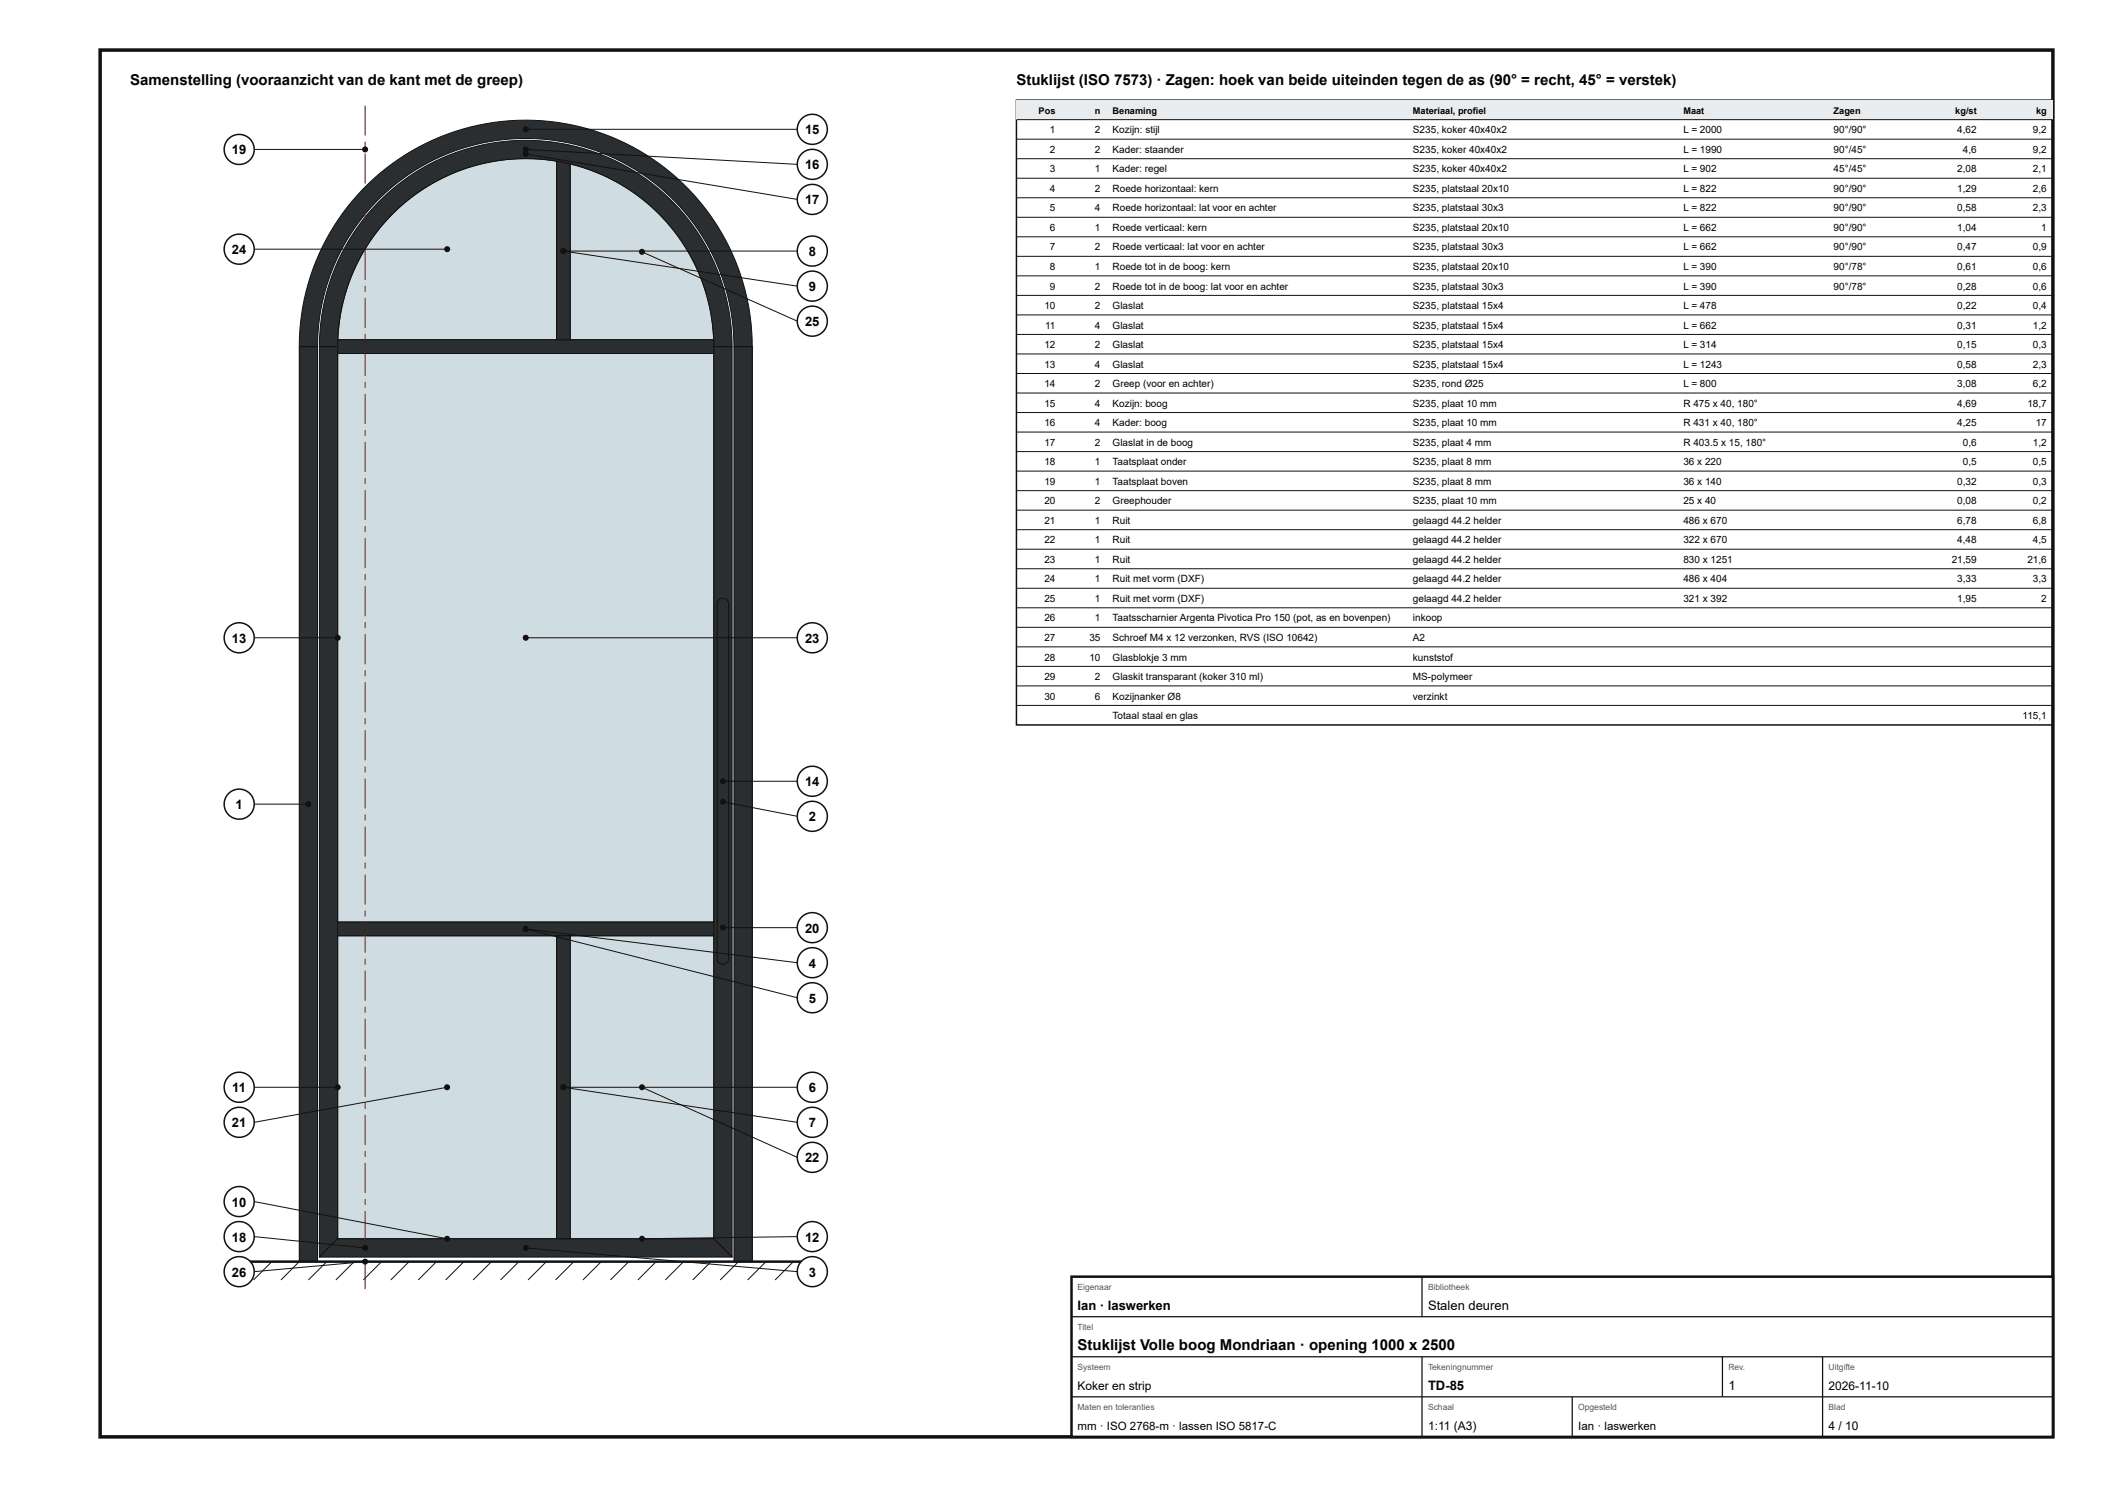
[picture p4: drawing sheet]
<svg xmlns="http://www.w3.org/2000/svg" width="420mm" height="297mm" viewBox="0 0 420 297" stroke-linecap="round" stroke-linejoin="round" font-family="sans-serif">
<path d="M20 10h390v277h-390z" fill="none" stroke="#111" stroke-width=".7" stroke-linecap="butt"/>
<path d="M67.4 186.9h43.7v60.5h-43.7z" fill="#cfdde3"/>
<path d="M67.4 186.9h43.7v60.5h-43.7z" fill="none" stroke="#111" stroke-width=".2"/>
<path d="M113.9 186.9h28.7v60.5h-28.7z" fill="#cfdde3"/>
<path d="M113.9 186.9h28.7v60.5h-28.7z" fill="none" stroke="#111" stroke-width=".2"/>
<path d="M67.4 70.6h75.2v113.6h-75.2z" fill="#cfdde3"/>
<path d="M67.4 70.6h75.2v113.6h-75.2z" fill="none" stroke="#111" stroke-width=".2"/>
<path d="M78.4 42.7a37.5 37.5 0 0 1 32.7-10.5v35.7h-43.6a37.5 37.5 0 0 1 10.9-25.2z" fill="#cfdde3"/>
<path d="M78.4 42.7a37.5 37.5 0 0 1 32.7-10.5v35.7h-43.6a37.5 37.5 0 0 1 10.9-25.2z" fill="none" stroke="#111" stroke-width=".2"/>
<path d="M113.9 32.7a37.6 37.6 0 0 1 28.6 35.2h-28.6z" fill="#cfdde3"/>
<path d="M113.9 32.7a37.6 37.6 0 0 1 28.6 35.2h-28.6z" fill="none" stroke="#111" stroke-width=".2"/>
<path d="M59.8 69.2h3.6v182.8h-3.6z" fill="#2b2e31"/>
<path d="M59.8 69.2h3.6v182.8h-3.6z" fill="none" stroke="#111" stroke-width=".2"/>
<path d="M146.6 69.2h3.6v182.8h-3.6z" fill="#2b2e31"/>
<path d="M146.6 69.2h3.6v182.8h-3.6z" fill="none" stroke="#111" stroke-width=".2"/>
<path d="M72.5 37.8a45.2 45.2 0 0 1 49.4-10.5 45.2 45.2 0 0 1 28.3 41.9h-3.6a41.6 41.6 0 0 0-41.6-41.5 41.6 41.6 0 0 0-41.6 41.5h-3.6a45.2 45.2 0 0 1 12.7-31.4z" fill="#2b2e31"/>
<path d="M72.5 37.8a45.2 45.2 0 0 1 49.4-10.5 45.2 45.2 0 0 1 28.3 41.9h-3.6a41.6 41.6 0 0 0-41.6-41.5 41.6 41.6 0 0 0-41.6 41.5h-3.6a45.2 45.2 0 0 1 12.7-31.4z" fill="none" stroke="#111" stroke-width=".2"/>
<path d="M63.8 69.2h3.6v178.2l-3.6 3.7z" fill="#2b2e31"/>
<path d="M63.8 69.2h3.6v178.2l-3.6 3.7z" fill="none" stroke="#111" stroke-width=".2"/>
<path d="M142.6 69.2h3.6v181.9l-3.6-3.7z" fill="#2b2e31"/>
<path d="M142.6 69.2h3.6v181.9l-3.6-3.7z" fill="none" stroke="#111" stroke-width=".2"/>
<path d="M67.4 247.4h75.2l3.6 3.7h-82.4z" fill="#2b2e31"/>
<path d="M67.4 247.4h75.2l3.6 3.7h-82.4z" fill="none" stroke="#111" stroke-width=".2"/>
<path d="M75.3 40.6a41.2 41.2 0 0 1 45.1-9.6 41.2 41.2 0 0 1 25.8 38.2h-3.6a37.6 37.6 0 0 0-37.6-37.5 37.6 37.6 0 0 0-37.6 37.5h-3.6a41.2 41.2 0 0 1 11.5-28.6z" fill="#2b2e31"/>
<path d="M75.3 40.6a41.2 41.2 0 0 1 45.1-9.6 41.2 41.2 0 0 1 25.8 38.2h-3.6a37.6 37.6 0 0 0-37.6-37.5 37.6 37.6 0 0 0-37.6 37.5h-3.6a41.2 41.2 0 0 1 11.5-28.6z" fill="none" stroke="#111" stroke-width=".2"/>
<path d="M67.4 184.2h75.2v2.7h-75.2z" fill="#2b2e31"/>
<path d="M67.4 184.2h75.2v2.7h-75.2z" fill="none" stroke="#111" stroke-width=".2"/>
<path d="M111.1 186.9h2.8v60.5h-2.8z" fill="#2b2e31"/>
<path d="M111.1 186.9h2.8v60.5h-2.8z" fill="none" stroke="#111" stroke-width=".2"/>
<path d="M67.4 67.9h75.2v2.7h-75.2z" fill="#2b2e31"/>
<path d="M67.4 67.9h75.2v2.7h-75.2z" fill="none" stroke="#111" stroke-width=".2"/>
<path d="M111.1 32.2l2.8 .5v35.2h-2.8z" fill="#2b2e31"/>
<path d="M111.1 32.2l2.8 .5v35.2h-2.8z" fill="none" stroke="#111" stroke-width=".2"/>
<path d="M72.8 251.5h.2v6h-.2zM72.8 249.1h.2v1.2h-.2zM72.8 241.9h.2v6h-.2zM72.8 239.5h.2v1.2h-.2zM72.8 232.3h.2v6h-.2zM72.8 229.9h.2v1.2h-.2zM72.8 222.7h.2v6h-.2zM72.8 220.3h.2v1.2h-.2zM72.8 213.1h.2v6h-.2zM72.8 210.7h.2v1.2h-.2zM72.8 203.5h.2v6h-.2zM72.8 201.1h.2v1.2h-.2zM72.8 193.9h.2v6h-.2zM72.8 191.5h.2v1.2h-.2zM72.8 184.3h.2v6h-.2zM72.8 181.9h.2v1.2h-.2zM72.8 174.7h.2v6h-.2zM72.8 172.3h.2v1.2h-.2zM72.8 165.1h.2v6h-.2zM72.8 162.7h.2v1.2h-.2zM72.8 155.5h.2v6h-.2zM72.8 153.1h.2v1.2h-.2zM72.8 145.9h.2v6h-.2zM72.8 143.5h.2v1.2h-.2zM72.8 136.3h.2v6h-.2zM72.8 133.9h.2v1.2h-.2zM72.8 126.7h.2v6h-.2zM72.8 124.3h.2v1.2h-.2zM72.8 117.1h.2v6h-.2zM72.8 114.7h.2v1.2h-.2zM72.8 107.5h.2v6h-.2zM72.8 105.1h.2v1.2h-.2zM72.8 97.9h.2v6h-.2zM72.8 95.5h.2v1.2h-.2zM72.8 88.3h.2v6h-.2zM72.8 85.9h.2v1.2h-.2zM72.8 78.7h.2v6h-.2zM72.8 76.3h.2v1.2h-.2zM72.8 69.1h.2v6h-.2zM72.8 66.7h.2v1.2h-.2zM72.8 59.5h.2v6h-.2zM72.8 57.1h.2v1.2h-.2zM72.8 49.9h.2v6h-.2zM72.8 47.5h.2v1.2h-.2zM72.8 40.3h.2v6h-.2zM72.8 37.9h.2v1.2h-.2zM72.8 30.7h.2v6h-.2zM72.8 28.3h.2v1.2h-.2zM72.8 21.1h.2v6h-.2z" fill="#b00"/>
<path d="M143.6 119.8a1.15 1.15 0 0 1 1.2-.2 1.15 1.15 0 0 1 .7 1v70.9a1.14 1.14 0 0 1-1.1 1.1 1.14 1.14 0 0 1-1.2-1.1v-70.9z" fill="#2b2e31"/>
<g fill="none" stroke="#111" stroke-width=".2">
<path d="M143.6 119.8a1.15 1.15 0 0 1 1.2-.2 1.15 1.15 0 0 1 .7 1v70.9a1.14 1.14 0 0 1-1.1 1.1 1.14 1.14 0 0 1-1.2-1.1v-70.9zM48.8 252l-3.7 3.7M54.3 252l-3.7 3.7M59.8 252l-3.7 3.7M65.2 252l-3.6 3.7M70.7 252l-3.6 3.7M76.2 252l-3.6 3.7M81.7 252l-3.7 3.7M87.2 252l-3.7 3.7M92.7 252l-3.7 3.7M98.1 252l-3.6 3.7M103.6 252l-3.6 3.7"/>
<path d="M109.1 252l-3.6 3.7M114.6 252l-3.7 3.7M120.1 252l-3.7 3.7M125.6 252l-3.7 3.7M131 252l-3.6 3.7M136.5 252l-3.6 3.7M142 252l-3.7 3.7M147.5 252l-3.7 3.7M153 252l-3.7 3.7M158.5 252l-3.7 3.7"/>
</g>
<path d="M48.8 252h112.4" fill="none" stroke="#111" stroke-width=".5"/>
<circle cx="72.9" cy="29.9" r=".6" fill="#111"/>
<path d="M50.8 29.8h22.1" fill="none" stroke="#111" stroke-width=".2"/>
<circle cx="47.8" cy="29.9" r="3" fill="#fff"/>
<circle cx="47.8" cy="29.9" r="3" fill="none" stroke="#111" stroke-width=".3"/>
<circle cx="89.3" cy="49.8" r=".6" fill="#111"/>
<path d="M50.8 49.8h38.5" fill="none" stroke="#111" stroke-width=".2"/>
<circle cx="47.8" cy="49.8" r="3" fill="#fff"/>
<circle cx="47.8" cy="49.8" r="3" fill="none" stroke="#111" stroke-width=".3"/>
<circle cx="67.4" cy="127.4" r=".6" fill="#111"/>
<path d="M50.8 127.4h16.6" fill="none" stroke="#111" stroke-width=".2"/>
<circle cx="47.8" cy="127.4" r="3" fill="#fff"/>
<circle cx="47.8" cy="127.4" r="3" fill="none" stroke="#111" stroke-width=".3"/>
<circle cx="61.6" cy="160.6" r=".6" fill="#111"/>
<path d="M50.8 160.6h10.8" fill="none" stroke="#111" stroke-width=".2"/>
<circle cx="47.8" cy="160.6" r="3" fill="#fff"/>
<circle cx="47.8" cy="160.6" r="3" fill="none" stroke="#111" stroke-width=".3"/>
<circle cx="67.4" cy="217.2" r=".6" fill="#111"/>
<path d="M50.8 217.2h16.6" fill="none" stroke="#111" stroke-width=".2"/>
<circle cx="47.8" cy="217.2" r="3" fill="#fff"/>
<circle cx="47.8" cy="217.2" r="3" fill="none" stroke="#111" stroke-width=".3"/>
<circle cx="89.3" cy="217.2" r=".6" fill="#111"/>
<path d="M89.3 217.2l-38.5 7" fill="none" stroke="#111" stroke-width=".2"/>
<circle cx="47.8" cy="224.2" r="3" fill="#fff"/>
<circle cx="47.8" cy="224.2" r="3" fill="none" stroke="#111" stroke-width=".3"/>
<circle cx="89.3" cy="247.4" r=".6" fill="#111"/>
<path d="M50.8 240l38.5 7.4" fill="none" stroke="#111" stroke-width=".2"/>
<circle cx="47.8" cy="240" r="3" fill="#fff"/>
<circle cx="47.8" cy="240" r="3" fill="none" stroke="#111" stroke-width=".3"/>
<circle cx="72.9" cy="249.3" r=".6" fill="#111"/>
<path d="M50.8 247l22.1 2.3" fill="none" stroke="#111" stroke-width=".2"/>
<circle cx="47.8" cy="247" r="3" fill="#fff"/>
<circle cx="47.8" cy="247" r="3" fill="none" stroke="#111" stroke-width=".3"/>
<circle cx="72.9" cy="252" r=".6" fill="#111"/>
<path d="M72.9 252l-22.1 2" fill="none" stroke="#111" stroke-width=".2"/>
<circle cx="47.8" cy="254" r="3" fill="#fff"/>
<circle cx="47.8" cy="254" r="3" fill="none" stroke="#111" stroke-width=".3"/>
<circle cx="105" cy="25.8" r=".6" fill="#111"/>
<path d="M105 25.8h54.2" fill="none" stroke="#111" stroke-width=".2"/>
<circle cx="162.2" cy="25.8" r="3" fill="#fff"/>
<circle cx="162.2" cy="25.8" r="3" fill="none" stroke="#111" stroke-width=".3"/>
<circle cx="105" cy="29.9" r=".6" fill="#111"/>
<path d="M105 29.8l54.2 3" fill="none" stroke="#111" stroke-width=".2"/>
<circle cx="162.2" cy="32.8" r="3" fill="#fff"/>
<circle cx="162.2" cy="32.8" r="3" fill="none" stroke="#111" stroke-width=".3"/>
<circle cx="105" cy="30.8" r=".6" fill="#111"/>
<path d="M105 30.8l54.2 9" fill="none" stroke="#111" stroke-width=".2"/>
<circle cx="162.2" cy="39.8" r="3" fill="#fff"/>
<circle cx="162.2" cy="39.8" r="3" fill="none" stroke="#111" stroke-width=".3"/>
<circle cx="112.5" cy="50.2" r=".6" fill="#111"/>
<path d="M112.5 50.1h46.7" fill="none" stroke="#111" stroke-width=".2"/>
<circle cx="162.2" cy="50.2" r="3" fill="#fff"/>
<circle cx="162.2" cy="50.2" r="3" fill="none" stroke="#111" stroke-width=".3"/>
<circle cx="112.5" cy="50.2" r=".6" fill="#111"/>
<path d="M112.5 50.1l46.7 7" fill="none" stroke="#111" stroke-width=".2"/>
<circle cx="162.2" cy="57.2" r="3" fill="#fff"/>
<circle cx="162.2" cy="57.2" r="3" fill="none" stroke="#111" stroke-width=".3"/>
<circle cx="128.2" cy="50.3" r=".6" fill="#111"/>
<path d="M128.2 50.3l31 13.8" fill="none" stroke="#111" stroke-width=".2"/>
<circle cx="162.2" cy="64.2" r="3" fill="#fff"/>
<circle cx="162.2" cy="64.2" r="3" fill="none" stroke="#111" stroke-width=".3"/>
<circle cx="105" cy="127.4" r=".6" fill="#111"/>
<path d="M105 127.4h54.2" fill="none" stroke="#111" stroke-width=".2"/>
<circle cx="162.2" cy="127.4" r="3" fill="#fff"/>
<circle cx="162.2" cy="127.4" r="3" fill="none" stroke="#111" stroke-width=".3"/>
<circle cx="144.4" cy="156" r=".6" fill="#111"/>
<path d="M144.4 156h14.8" fill="none" stroke="#111" stroke-width=".2"/>
<circle cx="162.2" cy="156" r="3" fill="#fff"/>
<circle cx="162.2" cy="156" r="3" fill="none" stroke="#111" stroke-width=".3"/>
<circle cx="144.4" cy="160.2" r=".6" fill="#111"/>
<path d="M144.4 160.2l14.8 2.8" fill="none" stroke="#111" stroke-width=".2"/>
<circle cx="162.2" cy="163" r="3" fill="#fff"/>
<circle cx="162.2" cy="163" r="3" fill="none" stroke="#111" stroke-width=".3"/>
<circle cx="144.4" cy="185.3" r=".6" fill="#111"/>
<path d="M144.4 185.3h14.8" fill="none" stroke="#111" stroke-width=".2"/>
<circle cx="162.2" cy="185.3" r="3" fill="#fff"/>
<circle cx="162.2" cy="185.3" r="3" fill="none" stroke="#111" stroke-width=".3"/>
<circle cx="105" cy="185.5" r=".6" fill="#111"/>
<path d="M105 185.5l54.2 6.8" fill="none" stroke="#111" stroke-width=".2"/>
<circle cx="162.2" cy="192.3" r="3" fill="#fff"/>
<circle cx="162.2" cy="192.3" r="3" fill="none" stroke="#111" stroke-width=".3"/>
<circle cx="105" cy="185.5" r=".6" fill="#111"/>
<path d="M105 185.5l54.2 13.8" fill="none" stroke="#111" stroke-width=".2"/>
<circle cx="162.2" cy="199.3" r="3" fill="#fff"/>
<circle cx="162.2" cy="199.3" r="3" fill="none" stroke="#111" stroke-width=".3"/>
<circle cx="112.5" cy="217.2" r=".6" fill="#111"/>
<path d="M112.5 217.2h46.7" fill="none" stroke="#111" stroke-width=".2"/>
<circle cx="162.2" cy="217.2" r="3" fill="#fff"/>
<circle cx="162.2" cy="217.2" r="3" fill="none" stroke="#111" stroke-width=".3"/>
<circle cx="112.5" cy="217.2" r=".6" fill="#111"/>
<path d="M112.5 217.2l46.7 7" fill="none" stroke="#111" stroke-width=".2"/>
<circle cx="162.2" cy="224.2" r="3" fill="#fff"/>
<circle cx="162.2" cy="224.2" r="3" fill="none" stroke="#111" stroke-width=".3"/>
<circle cx="128.2" cy="217.2" r=".6" fill="#111"/>
<path d="M128.2 217.2l31 14" fill="none" stroke="#111" stroke-width=".2"/>
<circle cx="162.2" cy="231.2" r="3" fill="#fff"/>
<circle cx="162.2" cy="231.2" r="3" fill="none" stroke="#111" stroke-width=".3"/>
<circle cx="128.2" cy="247.4" r=".6" fill="#111"/>
<path d="M159.2 247l-31 .4" fill="none" stroke="#111" stroke-width=".2"/>
<circle cx="162.2" cy="247" r="3" fill="#fff"/>
<circle cx="162.2" cy="247" r="3" fill="none" stroke="#111" stroke-width=".3"/>
<circle cx="105" cy="249.3" r=".6" fill="#111"/>
<path d="M105 249.3l54.2 4.7" fill="none" stroke="#111" stroke-width=".2"/>
<circle cx="162.2" cy="254" r="3" fill="#fff"/>
<g fill="none" stroke="#111" stroke-width=".3">
<path d="M203 20h207v124.8h-207z"/>
<circle cx="162.2" cy="254" r="3"/>
</g>
<path d="M203 20h207v3.9h-207z" fill="#e9ecee"/>
<g fill="none" stroke="#111" stroke-width=".2">
<path d="M203 23.9h207M203 27.8h207M203 31.7h207M203 35.6h207M203 39.5h207M203 43.4h207M203 47.3h207M203 51.2h207M203 55.1h207M203 59h207M203 62.9h207M203 66.8h207"/>
<path d="M203 70.7h207M203 74.6h207M203 78.5h207M203 82.4h207M203 86.3h207M203 90.2h207M203 94.1h207M203 98h207M203 101.9h207M203 105.8h207M203 109.7h207M203 113.6h207"/>
<path d="M203 117.5h207M203 121.4h207M203 125.3h207M203 129.2h207M203 133.1h207M203 137h207M203 140.9h207"/>
</g>
<path d="M214 255h196v32h-196z" fill="#fff"/>
<path d="M214 255h196v32h-196z" fill="none" stroke="#111" stroke-width=".5"/>
<path d="M284 255v8M214 263h196M214 271h196M214 279h196M284 271v16M314 279v8M344 271v8M364 271v16" fill="none" stroke="#111" stroke-width=".25"/>
<g font-size="3">
<text x="26" y="17">Samenstelling (vooraanzicht van de kant met de greep)</text>
<text x="203" y="17">Stuklijst (ISO 7573) · Zagen: hoek van beide uiteinden tegen de as (90° = recht, 45° = verstek)</text>
<text x="215.2" y="269.6">Stuklijst Volle boog Mondriaan · opening 1000 x 2500</text>
</g>
<g font-size="2.6">
<text x="160.8" y="26.8">15</text>
<text x="46.3" y="30.8">19</text>
<text x="160.8" y="33.8">16</text>
<text x="160.8" y="40.8">17</text>
<text x="46.3" y="50.8">24</text>
<text x="161.5" y="51.1">8</text>
<text x="161.5" y="58.1">9</text>
<text x="160.8" y="65.1">25</text>
<text x="46.3" y="128.4">13</text>
<text x="160.8" y="128.4">23</text>
<text x="47" y="161.6">1</text>
<text x="160.8" y="157">14</text>
<text x="161.5" y="164">2</text>
<text x="160.8" y="186.3">20</text>
<text x="161.5" y="193.3">4</text>
<text x="161.5" y="200.3">5</text>
<text x="46.4" y="218.2">11</text>
<text x="161.5" y="218.2">6</text>
<text x="46.3" y="225.2">21</text>
<text x="161.5" y="225.2">7</text>
<text x="160.8" y="232.2">22</text>
<text x="46.3" y="241">10</text>
<text x="46.3" y="248">18</text>
<text x="160.8" y="248">12</text>
<text x="46.3" y="255">26</text>
<text x="161.5" y="255">3</text>
<text x="215.2" y="261.6">Ian · laswerken</text>
<text x="285.2" y="261.6">Stalen deuren</text>
<text x="285.2" y="277.6">TD-85</text>
<text x="345.2" y="277.6">1</text>
</g>
<g font-size="2.4">
<text x="215.2" y="277.6">Koker en strip</text>
<text x="365.2" y="277.6">2026-11-10</text>
<text x="285.2" y="285.6">1:11 (A3)</text>
<text x="365.2" y="285.6">4 / 10</text>
</g>
<g font-size="2.3">
<text x="215.2" y="285.6">mm · ISO 2768-m · lassen ISO 5817-C</text>
<text x="315.2" y="285.6">Ian · laswerken</text>
</g>
<g font-size="2">
<text x="209.7" y="26.6">1</text>
<text x="218.7" y="26.6">2</text>
<text x="222.2" y="26.6">Kozijn: stijl</text>
<text x="282.2" y="26.6">S235, koker 40x40x2</text>
<text x="336.2" y="26.6">L = 2000</text>
<text x="366.2" y="26.6">90°/90°</text>
<text x="390.9" y="26.6">4,62</text>
<text x="406" y="26.6">9,2</text>
<text x="209.7" y="30.5">2</text>
<text x="209.7" y="34.4">3</text>
<text x="218.7" y="30.5">2</text>
<text x="218.7" y="34.4">1</text>
<text x="222.2" y="30.5">Kader: staander</text>
<text x="222.2" y="34.4">Kader: regel</text>
<text x="282.2" y="30.5">S235, koker 40x40x2</text>
<text x="282.2" y="34.4">S235, koker 40x40x2</text>
<text x="336.2" y="30.5">L = 1990</text>
<text x="336.2" y="34.4">L = 902</text>
<text x="366.2" y="30.5">90°/45°</text>
<text x="366.2" y="34.4">45°/45°</text>
<text x="390.9" y="34.4">2,08</text>
<text x="392" y="30.5">4,6</text>
<text x="406" y="30.5">9,2</text>
<text x="406" y="34.4">2,1</text>
<text x="209.7" y="38.3">4</text>
<text x="218.7" y="38.3">2</text>
<text x="222.2" y="38.3">Roede horizontaal: kern</text>
<text x="282.2" y="38.3">S235, platstaal 20x10</text>
<text x="336.2" y="38.3">L = 822</text>
<text x="366.2" y="38.3">90°/90°</text>
<text x="390.9" y="38.3">1,29</text>
<text x="406" y="38.3">2,6</text>
<text x="209.7" y="42.2">5</text>
<text x="209.7" y="46.1">6</text>
<text x="218.7" y="42.2">4</text>
<text x="218.7" y="46.1">1</text>
<text x="222.2" y="42.2">Roede horizontaal: lat voor en achter</text>
<text x="222.2" y="46.1">Roede verticaal: kern</text>
<text x="282.2" y="42.2">S235, platstaal 30x3</text>
<text x="282.2" y="46.1">S235, platstaal 20x10</text>
<text x="336.2" y="42.2">L = 822</text>
<text x="336.2" y="46.1">L = 662</text>
<text x="366.2" y="42.2">90°/90°</text>
<text x="366.2" y="46.1">90°/90°</text>
<text x="390.9" y="42.2">0,58</text>
<text x="390.9" y="46.1">1,04</text>
<text x="406" y="42.2">2,3</text>
<text x="407.7" y="46.1">1</text>
<text x="209.7" y="50">7</text>
<text x="209.7" y="53.9">8</text>
<text x="218.7" y="50">2</text>
<text x="218.7" y="53.9">1</text>
<text x="222.2" y="50">Roede verticaal: lat voor en achter</text>
<text x="222.2" y="53.9">Roede tot in de boog: kern</text>
<text x="282.2" y="50">S235, platstaal 30x3</text>
<text x="282.2" y="53.9">S235, platstaal 20x10</text>
<text x="336.2" y="50">L = 662</text>
<text x="336.2" y="53.9">L = 390</text>
<text x="366.2" y="50">90°/90°</text>
<text x="366.2" y="53.9">90°/78°</text>
<text x="390.9" y="50">0,47</text>
<text x="390.9" y="53.9">0,61</text>
<text x="406" y="50">0,9</text>
<text x="406" y="53.9">0,6</text>
<text x="209.7" y="57.8">9</text>
<text x="218.7" y="57.8">2</text>
<text x="222.2" y="57.8">Roede tot in de boog: lat voor en achter</text>
<text x="282.2" y="57.8">S235, platstaal 30x3</text>
<text x="336.2" y="57.8">L = 390</text>
<text x="366.2" y="57.8">90°/78°</text>
<text x="390.9" y="57.8">0,28</text>
<text x="406" y="57.8">0,6</text>
<text x="208.6" y="61.7">10</text>
<text x="208.7" y="65.6">11</text>
<text x="218.7" y="61.7">2</text>
<text x="218.7" y="65.6">4</text>
<text x="222.2" y="61.7">Glaslat</text>
<text x="222.2" y="65.6">Glaslat</text>
<text x="282.2" y="61.7">S235, platstaal 15x4</text>
<text x="282.2" y="65.6">S235, platstaal 15x4</text>
<text x="336.2" y="61.7">L = 478</text>
<text x="336.2" y="65.6">L = 662</text>
<text x="390.9" y="61.7">0,22</text>
<text x="390.9" y="65.6">0,31</text>
<text x="406" y="61.7">0,4</text>
<text x="406" y="65.6">1,2</text>
<text x="208.6" y="69.5">12</text>
<text x="218.7" y="69.5">2</text>
<text x="222.2" y="69.5">Glaslat</text>
<text x="282.2" y="69.5">S235, platstaal 15x4</text>
<text x="336.2" y="69.5">L = 314</text>
<text x="390.9" y="69.5">0,15</text>
<text x="406" y="69.5">0,3</text>
<text x="208.6" y="73.4">13</text>
<text x="208.6" y="77.3">14</text>
<text x="218.7" y="73.4">4</text>
<text x="218.7" y="77.3">2</text>
<text x="222.2" y="73.4">Glaslat</text>
<text x="222.2" y="77.3">Greep (voor en achter)</text>
<text x="282.2" y="73.4">S235, platstaal 15x4</text>
<text x="282.2" y="77.3">S235, rond Ø25</text>
<text x="336.2" y="73.4">L = 1243</text>
<text x="336.2" y="77.3">L = 800</text>
<text x="390.9" y="73.4">0,58</text>
<text x="390.9" y="77.3">3,08</text>
<text x="406" y="73.4">2,3</text>
<text x="406" y="77.3">6,2</text>
<text x="208.6" y="81.2">15</text>
<text x="218.7" y="81.2">4</text>
<text x="222.2" y="81.2">Kozijn: boog</text>
<text x="282.2" y="81.2">S235, plaat 10 mm</text>
<text x="336.2" y="81.2">R 475 x 40, 180°</text>
<text x="390.9" y="81.2">4,69</text>
<text x="404.9" y="81.2">18,7</text>
<text x="208.6" y="85.1">16</text>
<text x="208.6" y="89">17</text>
<text x="218.7" y="85.1">4</text>
<text x="218.7" y="89">2</text>
<text x="222.2" y="85.1">Kader: boog</text>
<text x="222.2" y="89">Glaslat in de boog</text>
<text x="282.2" y="85.1">S235, plaat 10 mm</text>
<text x="282.2" y="89">S235, plaat 4 mm</text>
<text x="336.2" y="85.1">R 431 x 40, 180°</text>
<text x="336.2" y="89">R 403.5 x 15, 180°</text>
<text x="390.9" y="85.1">4,25</text>
<text x="392" y="89">0,6</text>
<text x="406" y="89">1,2</text>
<text x="406.6" y="85.1">17</text>
<text x="208.6" y="92.9">18</text>
<text x="218.7" y="92.9">1</text>
<text x="222.2" y="92.9">Taatsplaat onder</text>
<text x="282.2" y="92.9">S235, plaat 8 mm</text>
<text x="336.2" y="92.9">36 x 220</text>
<text x="392" y="92.9">0,5</text>
<text x="406" y="92.9">0,5</text>
<text x="208.6" y="96.8">19</text>
<text x="208.6" y="100.7">20</text>
<text x="218.7" y="96.8">1</text>
<text x="218.7" y="100.7">2</text>
<text x="222.2" y="96.8">Taatsplaat boven</text>
<text x="222.2" y="100.7">Greephouder</text>
<text x="282.2" y="96.8">S235, plaat 8 mm</text>
<text x="282.2" y="100.7">S235, plaat 10 mm</text>
<text x="336.2" y="96.8">36 x 140</text>
<text x="336.2" y="100.7">25 x 40</text>
<text x="390.9" y="96.8">0,32</text>
<text x="390.9" y="100.7">0,08</text>
<text x="406" y="96.8">0,3</text>
<text x="406" y="100.7">0,2</text>
<text x="208.6" y="104.6">21</text>
<text x="218.7" y="104.6">1</text>
<text x="222.2" y="104.6">Ruit</text>
<text x="282.2" y="104.6">gelaagd 44.2 helder</text>
<text x="336.2" y="104.6">486 x 670</text>
<text x="390.9" y="104.6">6,78</text>
<text x="406" y="104.6">6,8</text>
<text x="208.6" y="108.5">22</text>
<text x="208.6" y="112.4">23</text>
<text x="218.7" y="108.5">1</text>
<text x="218.7" y="112.4">1</text>
<text x="222.2" y="108.5">Ruit</text>
<text x="222.2" y="112.4">Ruit</text>
<text x="282.2" y="108.5">gelaagd 44.2 helder</text>
<text x="282.2" y="112.4">gelaagd 44.2 helder</text>
<text x="336.2" y="108.5">322 x 670</text>
<text x="336.2" y="112.4">830 x 1251</text>
<text x="389.8" y="112.4">21,59</text>
<text x="390.9" y="108.5">4,48</text>
<text x="404.9" y="112.4">21,6</text>
<text x="406" y="108.5">4,5</text>
<text x="208.6" y="116.3">24</text>
<text x="218.7" y="116.3">1</text>
<text x="222.2" y="116.3">Ruit met vorm (DXF)</text>
<text x="282.2" y="116.3">gelaagd 44.2 helder</text>
<text x="336.2" y="116.3">486 x 404</text>
<text x="390.9" y="116.3">3,33</text>
<text x="406" y="116.3">3,3</text>
<text x="208.6" y="120.2">25</text>
<text x="208.6" y="124.1">26</text>
<text x="218.7" y="120.2">1</text>
<text x="218.7" y="124.1">1</text>
<text x="222.2" y="120.2">Ruit met vorm (DXF)</text>
<text x="222.2" y="124.1">Taatsscharnier Argenta Pivotica Pro 150 (pot, as en bovenpen)</text>
<text x="282.2" y="120.2">gelaagd 44.2 helder</text>
<text x="282.2" y="124.1">inkoop</text>
<text x="336.2" y="120.2">321 x 392</text>
<text x="390.9" y="120.2">1,95</text>
<text x="407.7" y="120.2">2</text>
<text x="208.6" y="128">27</text>
<text x="208.6" y="131.9">28</text>
<text x="217.6" y="128">35</text>
<text x="217.6" y="131.9">10</text>
<text x="222.2" y="128">Schroef M4 x 12 verzonken, RVS (ISO 10642)</text>
<text x="222.2" y="131.9">Glasblokje 3 mm</text>
<text x="282.2" y="128">A2</text>
<text x="282.2" y="131.9">kunststof</text>
<text x="208.6" y="135.8">29</text>
<text x="218.7" y="135.8">2</text>
<text x="222.2" y="135.8">Glaskit transparant (koker 310 ml)</text>
<text x="282.2" y="135.8">MS-polymeer</text>
<text x="208.6" y="139.7">30</text>
<text x="218.7" y="139.7">6</text>
<text x="222.2" y="139.7">Kozijnanker Ø8</text>
<text x="222.2" y="143.6">Totaal staal en glas</text>
<text x="282.2" y="139.7">verzinkt</text>
<text x="403.9" y="143.6">115,1</text>
</g>
<g font-size="1.8">
<text x="207.4" y="22.7">Pos</text>
<text x="218.7" y="22.7">n</text>
<text x="222.2" y="22.7">Benaming</text>
<text x="282.2" y="22.7">Materiaal, profiel</text>
<text x="336.2" y="22.7">Maat</text>
<text x="366.2" y="22.7">Zagen</text>
<text x="390.5" y="22.7">kg/st</text>
<text x="406.6" y="22.7">kg</text>
</g>
<g font-size="1.7" fill="#555">
<text x="215.2" y="257.6">Eigenaar</text>
<text x="285.2" y="257.6">Bibliotheek</text>
<text x="215.2" y="265.6">Titel</text>
<text x="215.2" y="273.6">Systeem</text>
<text x="285.2" y="273.6">Tekeningnummer</text>
<text x="345.2" y="273.6">Rev.</text>
<text x="365.2" y="273.6">Uitgifte</text>
<text x="215.2" y="281.6">Maten en toleranties</text>
<text x="285.2" y="281.6">Schaal</text>
<text x="315.2" y="281.6">Opgesteld</text>
<text x="365.2" y="281.6">Blad</text>
</g>
</svg>
